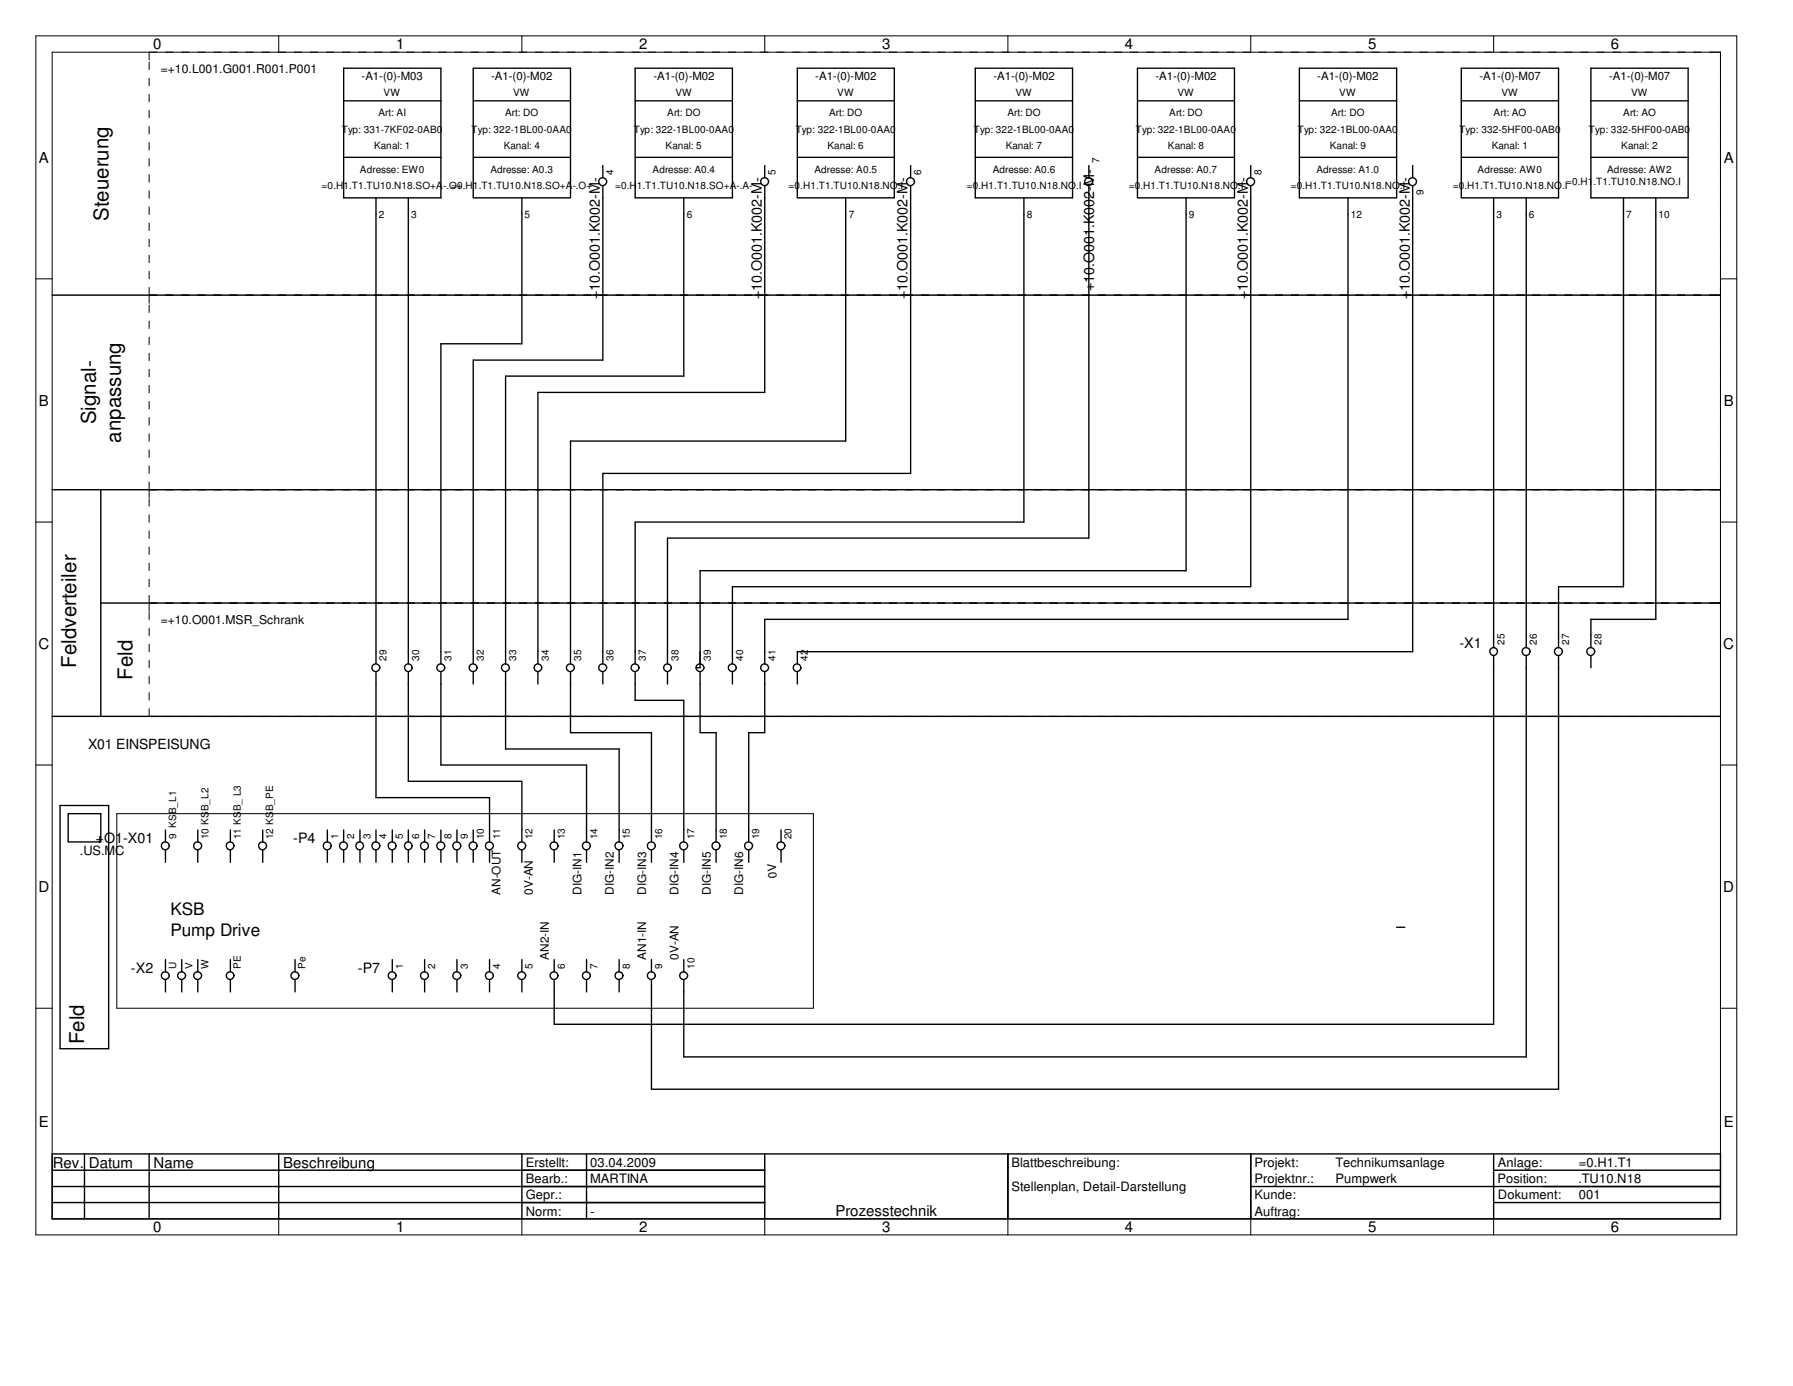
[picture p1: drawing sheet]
<svg xmlns="http://www.w3.org/2000/svg" width="279mm" height="216mm" viewBox="0 0 279 216" stroke-linecap="round" stroke-linejoin="round" font-family="sans-serif">
<g fill="none" stroke="#000" stroke-width=".16">
<path d="M5.6 5.6h265v186.8h-265zM8.1 8.1h260v181.8h-260zM23.2 8.1v1.3M43.4 5.6v2.5M81.3 5.6v2.5M119.2 5.6v2.5M157.1 5.6v2.5M194.9 5.6v2.5M232.7 5.6v2.5M5.6 43.4h2.5M23.2 46v1.2M266.8 46h1.3"/>
<path d="M268.1 43.4h2.5M23.2 76.3v1.2M266.8 76.3h1.3M5.6 81.3h2.5M23.2 93.9v1.3M266.8 93.9h1.3M268.1 81.3h2.5M5.6 119.2h2.5M266.8 111.6h1.3M268.1 119.2h2.5M18.2 126.7h108.5v30.4h-108.5zM5.6 157.1h2.5"/>
<path d="M268.1 157.1h2.5M43.4 189.9v2.5M81.3 189.9v2.5M119.2 189.9v2.5M157.1 189.9v2.5M194.9 189.9v2.5M232.7 189.9v2.5"/>
</g>
<g fill="none" stroke="#000" stroke-width=".22">
<path d="M8.1 46h260M8.1 76.3h260M15.7 76.3v35.3M15.7 93.9h252.4M8.1 111.6h260M8.1 179.7h260v10.2h-260zM13.2 179.7v10.2M23.2 179.7v10.2M43.4 179.7v10.2M81.3 179.7v10.2M91.4 179.7v10.2M119.2 179.7v10.2"/>
<path d="M157.1 179.7v10.2M194.9 179.7v10.2M232.7 179.7v10.2M8.1 184.8h111.1M8.1 182.3h111.1M8.1 187.3h111.1M194.9 184.8h73.2M232.7 182.3h35.4M232.7 187.3h35.4"/>
</g>
<g fill="none" stroke="#000" stroke-width=".16" stroke-dasharray="1.3 1.3" stroke-linecap="butt">
<path d="M23.2 8.1h243.6M23.2 46h243.6M23.2 46v-36.6M268.1 46v-36.6M23.2 76.3h243.6M23.2 76.3v-29.1M268.1 76.3v-29.1M23.2 93.9h243.6M23.2 93.9v-16.4M268.1 93.9v-16.4M23.2 111.6h243.6M23.2 111.6v-16.4"/>
<path d="M268.1 111.6v-16.4"/>
</g>
<g fill="none" stroke="#000" stroke-width=".21">
<path d="M53.6 10.6h15.1v20.2h-15.1zM53.6 15.7h15.1M73.7 10.6h15.2v20.2h-15.2zM73.7 15.7h15.2M99 10.6h15.1v20.2h-15.1zM99 15.7h15.1M124.2 10.6h15.2v20.2h-15.2zM124.2 15.7h15.2M152 10.6h15.1v20.2h-15.1zM152 15.7h15.1M177.3 10.6h15.1v20.2h-15.1zM177.3 15.7h15.1"/>
<path d="M202.5 10.6h15.1v20.2h-15.1zM202.5 15.7h15.1M227.7 10.6h15.2v20.2h-15.2zM227.7 15.7h15.2M247.9 10.6h15.2v20.2h-15.2zM247.9 15.7h15.2M53.6 24.5h15.1M58.6 30.8v72.6M63.6 30.8v72.6M73.7 24.5h15.2M81.3 30.8v22.8h-12.6v49.8M93.9 29v27.1h-20.2v47.3"/>
<path d="M93.9 25.8v1.9M99 24.5h15.1M106.6 30.8v27.8h-27.8v44.8M119.2 29v32.1h-35.4v42.3M119.2 25.8v1.9M124.2 24.5h15.2M131.8 30.8v37.9h-42.9v34.7M141.9 29v44.7h-48v29.7M141.9 25.8v1.9M152 24.5h15.1M159.6 30.8v50.5h-60.6v22.1M169.7 29v54.8h-65.7v19.6"/>
<path d="M169.7 25.8v1.9M177.3 24.5h15.1M184.8 30.8v58.1h-75.7v15.1h-.6M194.9 29v62.4h-80.8v12M194.9 25.8v1.9M202.5 24.5h15.1M210.1 30.8v65.7h-90.9v6.9M220.1 29v72.5h-95.9v1.9M220.1 25.8v1.9M227.7 24.5h15.2M232.7 30.8v70.1M237.8 30.8v70.1"/>
<path d="M247.9 24.5h15.2M253 30.8v60.6h-10.1v9.5M258 30.8v65.7h-10.1v4.4M58.6 104.6v19.6h17.7v6.9M63.6 104.6v17.1h17.7v9.4M68.7 104.6v14.6h22.7v11.9M73.7 104.6v2M78.8 104.6v12.1h17.7v14.4M83.8 104.6v2M88.9 104.6v9.5h12.6v17M93.9 104.6v2M99 104.6v4.5h7.6v22"/>
<path d="M104 104.6v2M109.1 104.6v9.5h2.5v17M114.1 104.6v2M119.2 104.6v9.5h-2.5v17M124.2 104.6v2M232.7 102.2v57.4h-146.3v-7M237.8 102.2v62.4h-131.2v-12M242.9 102.2v67.5h-141.4v-17.1M247.9 102.2v1.8M9.4 125.5h7.5v37.9h-7.5zM10.6 126.7h5.1v4.4h-5.1zM25.8 129.3v1.8"/>
<path d="M25.8 132.4v1.9M30.8 129.3v1.8M30.8 132.4v1.9M35.9 129.3v1.8M35.9 132.4v1.9M40.9 129.3v1.8M40.9 132.4v1.9M51 129.3v1.8M51 132.4v1.9M53.6 129.3v1.8M53.6 132.4v1.9M56.1 129.3v1.8"/>
<path d="M56.1 132.4v1.9M58.6 129.3v1.8M58.6 132.4v1.9M61.1 129.3v1.8M61.1 132.4v1.9M63.6 129.3v1.8M63.6 132.4v1.9M66.2 129.3v1.8M66.2 132.4v1.9M68.7 129.3v1.8M68.7 132.4v1.9M71.2 129.3v1.8"/>
<path d="M71.2 132.4v1.9M73.7 129.3v1.8M73.7 132.4v1.9M76.3 132.4v1.9M81.3 132.4v1.9M86.4 129.3v1.8M86.4 132.4v1.9M91.4 132.4v1.9M96.5 132.4v1.9M101.5 132.4v1.9M106.6 132.4v1.9M111.6 132.4v1.9"/>
<path d="M116.7 132.4v1.9M121.7 129.3v1.8M121.7 132.4v1.9M25.8 149.5v1.9M25.8 152.6v1.9M28.3 149.5v1.9M28.3 152.6v1.9M30.8 149.5v1.9M30.8 152.6v1.9M35.9 149.5v1.9M35.9 152.6v1.9M46 149.5v1.9"/>
<path d="M46 152.6v1.9M61.1 149.5v1.9M61.1 152.6v1.9M66.2 149.5v1.9M66.2 152.6v1.9M71.2 149.5v1.9M71.2 152.6v1.9M76.3 149.5v1.9M76.3 152.6v1.9M81.3 149.5v1.9M81.3 152.6v1.9M86.4 149.5v1.9"/>
<path d="M91.4 149.5v1.9M91.4 152.6v1.9M96.5 149.5v1.9M96.5 152.6v1.9M101.5 149.5v1.9M106.6 149.5v1.9M217.6 144.4h1.3"/>
<circle cx="93.9" cy="28.3" r=".62"/>
<circle cx="119.1" cy="28.3" r=".62"/>
<circle cx="141.9" cy="28.3" r=".62"/>
<circle cx="169.6" cy="28.3" r=".62"/>
<circle cx="194.9" cy="28.3" r=".62"/>
<circle cx="220.1" cy="28.3" r=".62"/>
<circle cx="58.6" cy="104" r=".61"/>
<circle cx="63.6" cy="104" r=".59"/>
<circle cx="68.7" cy="104" r=".61"/>
<circle cx="73.7" cy="104" r=".61"/>
<circle cx="78.8" cy="104" r=".61"/>
<circle cx="83.8" cy="104" r=".59"/>
<circle cx="88.9" cy="104" r=".61"/>
<circle cx="93.9" cy="104" r=".61"/>
<circle cx="99" cy="104" r=".61"/>
<circle cx="104" cy="104" r=".59"/>
<circle cx="109.1" cy="104" r=".61"/>
<circle cx="114.1" cy="104" r=".61"/>
<circle cx="119.2" cy="104" r=".61"/>
<circle cx="124.2" cy="104" r=".59"/>
<circle cx="232.7" cy="101.5" r=".6"/>
<circle cx="237.8" cy="101.5" r=".62"/>
<circle cx="242.8" cy="101.5" r=".62"/>
<circle cx="247.9" cy="101.5" r=".62"/>
<circle cx="25.8" cy="131.8" r=".62"/>
<circle cx="30.8" cy="131.8" r=".62"/>
<circle cx="35.8" cy="131.8" r=".6"/>
<circle cx="40.9" cy="131.8" r=".62"/>
<circle cx="51" cy="131.8" r=".62"/>
<circle cx="53.5" cy="131.8" r=".62"/>
<circle cx="56" cy="131.8" r=".6"/>
<circle cx="58.6" cy="131.8" r=".62"/>
<circle cx="61.1" cy="131.8" r=".62"/>
<circle cx="63.6" cy="131.8" r=".6"/>
<circle cx="66.1" cy="131.8" r=".62"/>
<circle cx="68.7" cy="131.8" r=".62"/>
<circle cx="71.2" cy="131.8" r=".62"/>
<circle cx="73.7" cy="131.8" r=".62"/>
<circle cx="76.3" cy="131.8" r=".62"/>
<circle cx="81.3" cy="131.8" r=".62"/>
<circle cx="86.3" cy="131.8" r=".62"/>
<circle cx="91.4" cy="131.8" r=".62"/>
<circle cx="96.5" cy="131.8" r=".62"/>
<circle cx="101.5" cy="131.8" r=".62"/>
<circle cx="106.5" cy="131.8" r=".62"/>
<circle cx="111.6" cy="131.8" r=".62"/>
<circle cx="116.6" cy="131.8" r=".62"/>
<circle cx="121.7" cy="131.8" r=".62"/>
<circle cx="25.8" cy="152" r=".61"/>
<circle cx="28.3" cy="152" r=".61"/>
<circle cx="30.8" cy="152" r=".61"/>
<circle cx="35.9" cy="152" r=".59"/>
<circle cx="46" cy="152" r=".61"/>
<circle cx="61.1" cy="152" r=".61"/>
<circle cx="66.2" cy="152" r=".61"/>
<circle cx="71.2" cy="152" r=".61"/>
<circle cx="76.3" cy="152" r=".61"/>
<circle cx="81.3" cy="152" r=".61"/>
<circle cx="86.3" cy="152" r=".61"/>
<circle cx="91.4" cy="152" r=".61"/>
<circle cx="96.5" cy="152" r=".61"/>
<circle cx="101.5" cy="152" r=".61"/>
<circle cx="106.5" cy="152" r=".61"/>
</g>
<g font-size="3.2">
<text x="16.9" y="34.4" transform="rotate(-90 16.9 34.4)">Steuerung</text>
<text x="14.9" y="66.1" transform="rotate(-90 14.9 66.1)">Signal-</text>
<text x="18.8" y="69" transform="rotate(-90 18.8 69)">anpassung</text>
<text x="11.9" y="104" transform="rotate(-90 11.9 104)">Feldverteiler</text>
<text x="20.7" y="105.9" transform="rotate(-90 20.7 105.9)">Feld</text>
<text x="13.1" y="162.7" transform="rotate(-90 13.1 162.7)">Feld</text>
</g>
<g font-size="2.7">
<text x="26.5" y="142.5">KSB</text>
<text x="26.5" y="145.8">Pump Drive</text>
</g>
<g font-size="2.3">
<text x="23.9" y="7.7">0</text>
<text x="61.7" y="7.7">1</text>
<text x="99.6" y="7.7">2</text>
<text x="137.5" y="7.7">3</text>
<text x="175.3" y="7.7">4</text>
<text x="213.2" y="7.7">5</text>
<text x="251" y="7.7">6</text>
<text x="6.1" y="25.4">A</text>
<text x="268.6" y="25.4">A</text>
<text x="6.1" y="63.2">B</text>
<text x="268.6" y="63.2">B</text>
<text x="6" y="101.1">C</text>
<text x="268.5" y="101.1">C</text>
<text x="6" y="138.9">D</text>
<text x="268.5" y="138.9">D</text>
<text x="6.1" y="175.6">E</text>
<text x="268.6" y="175.6">E</text>
<text x="8.2" y="181.9">Rev. Datum</text>
<text x="23.9" y="181.9">Name</text>
<text x="44.1" y="181.9">Beschreibung</text>
<text x="23.9" y="191.9">0</text>
<text x="61.7" y="191.9">1</text>
<text x="99.6" y="191.9">2</text>
<text x="130.2" y="189.4">Prozesstechnik</text>
<text x="137.5" y="191.9">3</text>
<text x="175.3" y="191.9">4</text>
<text x="213.2" y="191.9">5</text>
<text x="251" y="191.9">6</text>
</g>
<g font-size="2.2">
<text x="93.5" y="46.7" transform="rotate(-90 93.5 46.7)">+10.O001.K002-M-</text>
<text x="118.7" y="46.7" transform="rotate(-90 118.7 46.7)">+10.O001.K002-M-</text>
<text x="141.4" y="46.7" transform="rotate(-90 141.4 46.7)">+10.O001.K002-M-</text>
<text x="170.5" y="45.4" transform="rotate(-90 170.5 45.4)">+10.O001.K002-M-</text>
<text x="194.4" y="46.7" transform="rotate(-90 194.4 46.7)">+10.O001.K002-M-</text>
<text x="219.7" y="46.7" transform="rotate(-90 219.7 46.7)">+10.O001.K002-M-</text>
<text x="227.4" y="101">-X1</text>
<text x="13.8" y="116.7">X01 EINSPEISUNG</text>
<text x="14.9" y="131.3">+O1-X01</text>
<text x="45.7" y="131.3">-P4</text>
<text x="20.4" y="151.5">-X2</text>
<text x="55.8" y="151.5">-P7</text>
</g>
<g font-size="2">
<text x="12.4" y="133.1">.US.MC</text>
<text x="81.9" y="184.3">Bearb.:</text>
<text x="81.9" y="181.8">Erstellt:</text>
<text x="92" y="181.8">03.04.2009</text>
<text x="92" y="184.3">MARTINA</text>
<text x="157.6" y="185.5">Stellenplan, Detail-Darstellung</text>
<text x="157.6" y="181.8">Blattbeschreibung:</text>
<text x="195.5" y="181.8">Projekt:</text>
<text x="195.5" y="184.3">Projektnr.:</text>
<text x="208.1" y="181.8">Technikumsanlage</text>
<text x="208.1" y="184.3">Pumpwerk</text>
<text x="233.3" y="184.3">Position:</text>
<text x="233.4" y="181.8">Anlage:</text>
<text x="246" y="184.3">.TU10.N18</text>
<text x="246" y="181.8">=0.H1.T1</text>
<text x="81.9" y="186.8">Gepr.:</text>
<text x="81.9" y="189.4">Norm:</text>
<text x="92" y="189.4">-</text>
<text x="195.5" y="186.8">Kunde:</text>
<text x="195.5" y="189.4">Auftrag:</text>
<text x="233.4" y="186.8">Dokument:</text>
<text x="246" y="186.8">001</text>
</g>
<g font-size="1.9">
<text x="25.1" y="11.3">=+10.L001.G001.R001.P001</text>
<text x="25.1" y="97.2">=+10.O001.MSR_Schrank</text>
</g>
<g font-size="1.8">
<text x="56.3" y="12.5">-A1-(0)-M03</text>
<text x="76.5" y="12.5">-A1-(0)-M02</text>
<text x="101.8" y="12.5">-A1-(0)-M02</text>
<text x="127" y="12.5">-A1-(0)-M02</text>
<text x="154.8" y="12.5">-A1-(0)-M02</text>
<text x="180" y="12.5">-A1-(0)-M02</text>
<text x="205.3" y="12.5">-A1-(0)-M02</text>
<text x="230.5" y="12.5">-A1-(0)-M07</text>
<text x="250.7" y="12.5">-A1-(0)-M07</text>
<text x="121.1" y="136.7" transform="rotate(-95 121.1 136.7)">0V</text>
<text x="78" y="139.4" transform="rotate(-90 78 139.4)">AN-OUT</text>
<text x="83" y="139.4" transform="rotate(-90 83 139.4)">0V-AN</text>
<text x="90.6" y="139.4" transform="rotate(-90 90.6 139.4)">DIG-IN1</text>
<text x="95.6" y="139.4" transform="rotate(-90 95.6 139.4)">DIG-IN2</text>
<text x="100.7" y="139.4" transform="rotate(-90 100.7 139.4)">DIG-IN3</text>
<text x="105.7" y="139.4" transform="rotate(-90 105.7 139.4)">DIG-IN4</text>
<text x="110.8" y="139.4" transform="rotate(-90 110.8 139.4)">DIG-IN5</text>
<text x="115.8" y="139.4" transform="rotate(-90 115.8 139.4)">DIG-IN6</text>
<text x="85.5" y="149.5" transform="rotate(-90 85.5 149.5)">AN2-IN</text>
<text x="100.7" y="149.5" transform="rotate(-90 100.7 149.5)">AN1-IN</text>
<text x="105.7" y="149.5" transform="rotate(-90 105.7 149.5)">0V-AN</text>
</g>
<g font-size="1.6">
<text x="59.8" y="15">VW</text>
<text x="80" y="15">VW</text>
<text x="105.2" y="15">VW</text>
<text x="130.5" y="15">VW</text>
<text x="158.2" y="15">VW</text>
<text x="183.5" y="15">VW</text>
<text x="208.7" y="15">VW</text>
<text x="234" y="15">VW</text>
<text x="254.2" y="15">VW</text>
<text x="53.3" y="20.7">Typ: 331-7KF02-0AB0</text>
<text x="58.3" y="23.2">Kanal: 1</text>
<text x="59" y="18.1">Art: AI</text>
<text x="73.5" y="20.7">Typ: 322-1BL00-0AA0</text>
<text x="78.5" y="23.2">Kanal: 4</text>
<text x="78.7" y="18.1">Art: DO</text>
<text x="98.8" y="20.7">Typ: 322-1BL00-0AA0</text>
<text x="103.7" y="23.2">Kanal: 5</text>
<text x="104" y="18.1">Art: DO</text>
<text x="124" y="20.7">Typ: 322-1BL00-0AA0</text>
<text x="128.9" y="23.2">Kanal: 6</text>
<text x="129.2" y="18.1">Art: DO</text>
<text x="151.8" y="20.7">Typ: 322-1BL00-0AA0</text>
<text x="156.7" y="23.2">Kanal: 7</text>
<text x="157" y="18.1">Art: DO</text>
<text x="177" y="20.7">Typ: 322-1BL00-0AA0</text>
<text x="182" y="23.2">Kanal: 8</text>
<text x="182.2" y="18.1">Art: DO</text>
<text x="202.2" y="20.7">Typ: 322-1BL00-0AA0</text>
<text x="207.2" y="23.2">Kanal: 9</text>
<text x="207.4" y="18.1">Art: DO</text>
<text x="227.4" y="20.7">Typ: 332-5HF00-0AB0</text>
<text x="232.5" y="23.2">Kanal: 1</text>
<text x="232.7" y="18.1">Art: AO</text>
<text x="247.6" y="20.7">Typ: 332-5HF00-0AB0</text>
<text x="252.6" y="23.2">Kanal: 2</text>
<text x="252.9" y="18.1">Art: AO</text>
<text x="50.1" y="29.5">=0.H1.T1.TU10.N18.SO+A-.O+</text>
<text x="56.1" y="27">Adresse: EW0</text>
<text x="70.3" y="29.5">=0.H1.T1.TU10.N18.SO+A-.O+</text>
<text x="76.4" y="27">Adresse: A0.3</text>
<text x="95.6" y="27.2" transform="rotate(-90 95.6 27.2)">4</text>
<text x="95.8" y="29.5">=0.H1.T1.TU10.N18.SO+A-.A-</text>
<text x="101.7" y="27">Adresse: A0.4</text>
<text x="120.8" y="27.2" transform="rotate(-90 120.8 27.2)">5</text>
<text x="122.9" y="29.5">=0.H1.T1.TU10.N18.NO.I</text>
<text x="126.9" y="27">Adresse: A0.5</text>
<text x="143.6" y="27.2" transform="rotate(-90 143.6 27.2)">6</text>
<text x="150.7" y="29.5">=0.H1.T1.TU10.N18.NO.I</text>
<text x="154.7" y="27">Adresse: A0.6</text>
<text x="171.3" y="25.4" transform="rotate(-90 171.3 25.4)">7</text>
<text x="175.9" y="29.5">=0.H1.T1.TU10.N18.NO.I</text>
<text x="179.9" y="27">Adresse: A0.7</text>
<text x="196.6" y="27.2" transform="rotate(-90 196.6 27.2)">8</text>
<text x="201.1" y="29.5">=0.H1.T1.TU10.N18.NO.I</text>
<text x="205.1" y="27">Adresse: A1.0</text>
<text x="226.4" y="29.5">=0.H1.T1.TU10.N18.NO.I</text>
<text x="230.3" y="27">Adresse: AW0</text>
<text x="244.1" y="28.9">=0.H1.T1.TU10.N18.NO.I</text>
<text x="250.4" y="27">Adresse: AW2</text>
<text x="59.1" y="33.9">2</text>
<text x="64.1" y="33.9">3</text>
<text x="81.7" y="33.9">5</text>
<text x="107" y="33.9">6</text>
<text x="132.2" y="33.9">7</text>
<text x="160" y="33.9">8</text>
<text x="185.3" y="33.9">9</text>
<text x="210.5" y="33.9">12</text>
<text x="221.8" y="30.4" transform="rotate(-90 221.8 30.4)">9</text>
<text x="233.2" y="33.9">3</text>
<text x="238.3" y="33.9">6</text>
<text x="253.4" y="33.9">7</text>
<text x="258.4" y="33.9">10</text>
<text x="234.4" y="100.5" transform="rotate(-90 234.4 100.5)">25</text>
<text x="239.5" y="100.5" transform="rotate(-90 239.5 100.5)">26</text>
<text x="244.5" y="100.5" transform="rotate(-90 244.5 100.5)">27</text>
<text x="249.6" y="100.5" transform="rotate(-90 249.6 100.5)">28</text>
<text x="60.2" y="103" transform="rotate(-90 60.2 103)">29</text>
<text x="65.3" y="103" transform="rotate(-90 65.3 103)">30</text>
<text x="70.4" y="103" transform="rotate(-90 70.4 103)">31</text>
<text x="75.4" y="103" transform="rotate(-90 75.4 103)">32</text>
<text x="80.4" y="103" transform="rotate(-90 80.4 103)">33</text>
<text x="85.5" y="103" transform="rotate(-90 85.5 103)">34</text>
<text x="90.6" y="103" transform="rotate(-90 90.6 103)">35</text>
<text x="95.6" y="103" transform="rotate(-90 95.6 103)">36</text>
<text x="100.6" y="103" transform="rotate(-90 100.6 103)">37</text>
<text x="105.7" y="103" transform="rotate(-90 105.7 103)">38</text>
<text x="110.7" y="103" transform="rotate(-90 110.7 103)">39</text>
<text x="115.8" y="103" transform="rotate(-90 115.8 103)">40</text>
<text x="120.8" y="103" transform="rotate(-90 120.8 103)">41</text>
<text x="125.9" y="103" transform="rotate(-90 125.9 103)">42</text>
<text x="27.4" y="130.7" transform="rotate(-90 27.4 130.7)">9 KSB_L1</text>
<text x="32.5" y="130.7" transform="rotate(-90 32.5 130.7)">10 KSB_L2</text>
<text x="37.6" y="130.7" transform="rotate(-90 37.6 130.7)">11 KSB_ L3</text>
<text x="42.6" y="130.7" transform="rotate(-90 42.6 130.7)">12 KSB_PE</text>
<text x="52.7" y="130.7" transform="rotate(-90 52.7 130.7)">1</text>
<text x="55.2" y="130.7" transform="rotate(-90 55.2 130.7)">2</text>
<text x="57.7" y="130.7" transform="rotate(-90 57.7 130.7)">3</text>
<text x="60.2" y="130.7" transform="rotate(-90 60.2 130.7)">4</text>
<text x="62.8" y="130.7" transform="rotate(-90 62.8 130.7)">5</text>
<text x="65.3" y="130.7" transform="rotate(-90 65.3 130.7)">6</text>
<text x="67.8" y="130.7" transform="rotate(-90 67.8 130.7)">7</text>
<text x="70.4" y="130.7" transform="rotate(-90 70.4 130.7)">8</text>
<text x="72.9" y="130.7" transform="rotate(-90 72.9 130.7)">9</text>
<text x="75.4" y="130.7" transform="rotate(-90 75.4 130.7)">10</text>
<text x="77.9" y="130.7" transform="rotate(-90 77.9 130.7)">11</text>
<text x="83" y="130.7" transform="rotate(-90 83 130.7)">12</text>
<text x="88" y="130.7" transform="rotate(-90 88 130.7)">13</text>
<text x="93.1" y="130.7" transform="rotate(-90 93.1 130.7)">14</text>
<text x="98.1" y="130.7" transform="rotate(-90 98.1 130.7)">15</text>
<text x="103.2" y="130.7" transform="rotate(-90 103.2 130.7)">16</text>
<text x="108.2" y="130.7" transform="rotate(-90 108.2 130.7)">17</text>
<text x="113.3" y="130.7" transform="rotate(-90 113.3 130.7)">18</text>
<text x="118.3" y="130.7" transform="rotate(-90 118.3 130.7)">19</text>
<text x="123.4" y="130.7" transform="rotate(-90 123.4 130.7)">20</text>
<text x="27.4" y="150.9" transform="rotate(-90 27.4 150.9)">U</text>
<text x="30" y="150.9" transform="rotate(-90 30 150.9)">V</text>
<text x="32.5" y="150.9" transform="rotate(-90 32.5 150.9)">W</text>
<text x="37.6" y="150.9" transform="rotate(-90 37.6 150.9)">PE</text>
<text x="47.6" y="150.9" transform="rotate(-90 47.6 150.9)">Pe</text>
<text x="62.8" y="150.9" transform="rotate(-90 62.8 150.9)">1</text>
<text x="67.8" y="150.9" transform="rotate(-90 67.8 150.9)">2</text>
<text x="72.9" y="150.9" transform="rotate(-90 72.9 150.9)">3</text>
<text x="77.9" y="150.9" transform="rotate(-90 77.9 150.9)">4</text>
<text x="83" y="150.9" transform="rotate(-90 83 150.9)">5</text>
<text x="88" y="150.9" transform="rotate(-90 88 150.9)">6</text>
<text x="93.1" y="150.9" transform="rotate(-90 93.1 150.9)">7</text>
<text x="98.1" y="150.9" transform="rotate(-90 98.1 150.9)">8</text>
<text x="103.2" y="150.9" transform="rotate(-90 103.2 150.9)">9</text>
<text x="108.2" y="150.9" transform="rotate(-90 108.2 150.9)">10</text>
</g>
</svg>
